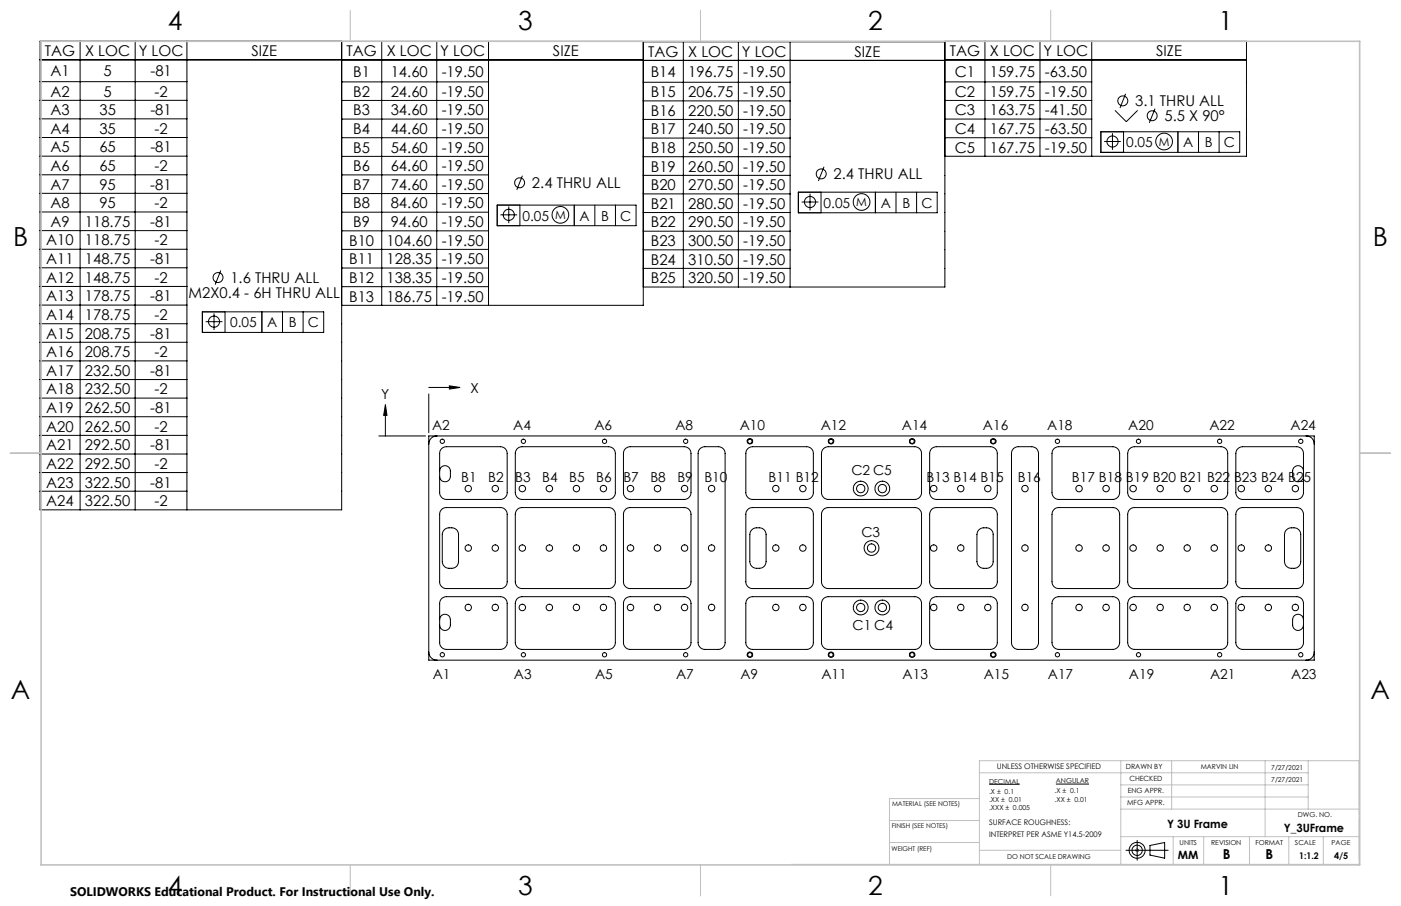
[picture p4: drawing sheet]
<svg xmlns="http://www.w3.org/2000/svg" width="432mm" height="279mm" viewBox="0 0 432 279" stroke-linecap="round" stroke-linejoin="round" font-family="sans-serif">
<g fill="none" stroke="#000" stroke-width=".31">
<path d="M12.3 12.7h93v144.5h-93zM12.3 18.5h93M24.7 12.7v144.5M41.7 12.7v144.5M57.6 12.7v144.5M105.3 12.8h93v81.4h-93M105.3 18.5h93M117.7 12.8v81.4M134.6 12.8v81.4M150.6 12.8v81.4M198.3 12.9h92.9M198.3 18.6h92.9"/>
<path d="M210.6 12.9v75.6M227.6 12.9v75.6M243.5 12.9v75.6M291.2 18.5h93M303.6 12.7v35.5M320.5 12.7v35.5M336.5 12.7v35.5M12.3 25.2h45.3M12.3 30.9h45.3M12.3 36.7h45.3M105.3 31h45.3M105.3 25.3h45.3"/>
<path d="M105.3 36.7h45.3M198.3 25.4h45.2M198.3 31.1h45.2M198.3 36.8h45.2M291.2 31h45.3M291.2 25.3h45.3M291.2 36.7h45.3M343.6 34l3.5 3.5 3.5-3.5M346.9 28.9l-1.7 4.4M356 33.5l-1.8 4.4M12.3 42.4h45.3M12.3 48.2h45.3"/>
<path d="M12.3 53.9h45.3M12.3 59.6h45.3M105.3 53.9h45.3M105.3 42.5h45.3M105.3 48.2h45.3M105.3 59.7h45.3M161 54.2l-1.7 4.4M198.3 42.6h45.2M198.3 48.3h45.2M198.3 54.1h45.2M198.3 59.8h45.2M246.1 59.3h42.8v6.3h-42.8z"/>
<path d="M249.7 59.7v5.2M253 59.3v6.3M254 51.4l-1.8 4.4M269.8 59.3v6.3M276.2 59.3v6.3M282.5 59.3v6.3M291.2 48.2h93v-35.5h-93v75.8h-92.9M291.2 42.5h45.3M339.3 40.6h42.8v6.4h-42.8zM340.3 43.6h5.1M342.9 41.1v5.1M346.3 40.6v6.4"/>
<path d="M363 40.6v6.4M369.4 40.6v6.4M375.7 40.6v6.4M12.3 65.4h45.3M12.3 71.1h45.3M12.3 76.9h45.3M105.3 76.9h45.3M105.3 65.4h45.3M105.3 71.2h45.3M153.2 63.3h42.8v6.3h-42.8zM154.2 66.3h5.2M156.8 63.7v5.1"/>
<path d="M160.2 63.3v6.3M177 63.3v6.3M183.3 63.3v6.3M189.7 63.3v6.3M198.3 65.5h45.2M198.3 71.3h45.2M198.3 77h45.2M247.1 62.3h5.1M12.3 82.6h45.3M12.3 88.3h45.3M12.3 94.1h45.3M12.3 99.8h45.3"/>
<path d="M62.4 96.2h37.4v6.3h-37.4zM63.4 99.2h5.1M66 96.6v5.2M68.1 83.4l-1.8 4.4M69.4 96.2v6.3M80.7 96.2v6.3M87.1 96.2v6.3M93.4 96.2v6.3M105.3 82.7h45.3M105.3 88.4h45.3M198.3 82.8h45.2M12.3 105.6h45.3"/>
<path d="M12.3 111.3h45.3M12.3 117.1h45.3M132.2 119.5h6.3M138.5 119l3.3 .5-3.3 .5zM12.3 122.8h45.3M12.3 128.5h45.3M12.3 134.3h45.3M116.8 134.4h14.4M118.8 124.8l.5 3.3h-1zM118.8 128.1v6.3M132.2 134.4h272.9v69.2h-272.9zM132.2 121.5v11.9"/>
<path d="M134.7 134.4a2.47 2.47 0 0 0-2.5 2.5M136.1 138.4l1.5-.6h16.6a2.05 2.05 0 0 1 2.1 2v12.1a2.11 2.11 0 0 1-2.1 2.1h-16.6a2.11 2.11 0 0 1-2.1-2.1v-12.1l.1-.8zM159.4 138.4l1.5-.6h26.7a2.05 2.05 0 0 1 2.1 2v12.1a2.11 2.11 0 0 1-2.1 2.1h-26.7a2.11 2.11 0 0 1-2.1-2.1v-12.1zM192.8 138.4l1.4-.6h16.7a2.05 2.05 0 0 1 2.1 2v12.1a2.11 2.11 0 0 1-2.1 2.1h-16.7a2.11 2.11 0 0 1-2-2.1v-12.1l.1-.8zM215.8 138.4l1-.6h4.6a2.05 2.05 0 0 1 2.1 2v58.4a2.11 2.11 0 0 1-2.1 2.1h-4.2a2.11 2.11 0 0 1-2-2.1v-58.4l.1-.8zM230.5 138.4l1.5-.6h16.6a2.05 2.05 0 0 1 2.1 2v12.1a2.11 2.11 0 0 1-2.1 2.1h-16.6a2.11 2.11 0 0 1-2.1-2.1v-12.1l.1-.8zM253.8 138.4l1.5-.6h26.6a2.05 2.05 0 0 1 2.1 2v12.1a2.11 2.11 0 0 1-2.1 2.1h-26.6a2.17 2.17 0 0 1-2.1-2.1v-12.1l.2-.8zM287.1 138.4l1.5-.6h16.7a2.11 2.11 0 0 1 2.1 2v12.1a2.17 2.17 0 0 1-2.1 2.1h-16.7a2.11 2.11 0 0 1-2.1-2.1v-12.1zM312.3 138.4l1.1-.6h4.6a2.05 2.05 0 0 1 2.1 2v58.4a2.11 2.11 0 0 1-2.1 2.1h-4.2a2.11 2.11 0 0 1-2.1-2.1v-58.4l.2-.8zM324.8 138.4l1.5-.6h16.7a2.11 2.11 0 0 1 2.1 2v12.1a2.17 2.17 0 0 1-2.1 2.1h-16.7a2.11 2.11 0 0 1-2.1-2.1v-12.1l.2-.8zM348.2 138.4l1.4-.6h26.7a2.05 2.05 0 0 1 2.1 2v12.1a2.11 2.11 0 0 1-2.1 2.1h-26.7a2.17 2.17 0 0 1-2-2.1v-12.1l.1-.8zM381.5 138.4l1.5-.6h16.7a2.05 2.05 0 0 1 2 2v12.1a2.11 2.11 0 0 1-2 2.1h-16.7a2.17 2.17 0 0 1-2.1-2.1v-12.1l.2-.8z"/>
<path d="M402.6 134.4a2.41 2.41 0 0 1 2.5 2.5M12.3 140h45.3M12.3 145.7h45.3M12.3 151.5h45.3M135.5 145.3a1.66 1.66 0 0 1 1.7-1.7 1.66 1.66 0 0 1 1.6 1.7v1.6a1.66 1.66 0 0 1-1.6 1.7 1.66 1.66 0 0 1-1.7-1.7M136.1 157.1l.7-.4 .8-.2h16.6a2.05 2.05 0 0 1 2.1 2.1v20.8a2.05 2.05 0 0 1-2.1 2.1h-16.6a2.05 2.05 0 0 1-2.1-2.1v-20.8l.1-.8zM159.4 157.1l.7-.4 .8-.2h26.7a2.05 2.05 0 0 1 2.1 2.1v20.8a2.05 2.05 0 0 1-2.1 2.1h-26.7a2.05 2.05 0 0 1-2.1-2.1v-20.8zM192.8 157.1l.6-.4 .8-.2h16.7a2.05 2.05 0 0 1 2.1 2.1v20.8a2.05 2.05 0 0 1-2.1 2.1h-16.7a2.05 2.05 0 0 1-2-2.1v-20.8l.1-.8zM230.5 157.1l.6-.4 .9-.2h16.6a2.05 2.05 0 0 1 2.1 2.1v20.8a2.05 2.05 0 0 1-2.1 2.1h-16.6a2.05 2.05 0 0 1-2.1-2.1v-20.8l.1-.8zM254.1 156.8l1.2-.3h26.6a2.05 2.05 0 0 1 2.1 2.1v20.8a2.05 2.05 0 0 1-2.1 2.1h-26.6a2.11 2.11 0 0 1-2.1-2.1v-20.8l.3-1.2zM287.1 157.1l.7-.4 .8-.2h16.7a2.11 2.11 0 0 1 2.1 2.1v20.8a2.11 2.11 0 0 1-2.1 2.1h-16.7a2.05 2.05 0 0 1-2.1-2.1v-20.8zM324.8 157.1l.7-.4 .8-.2h16.7a2.11 2.11 0 0 1 2.1 2.1v20.8a2.11 2.11 0 0 1-2.1 2.1h-16.7a2.05 2.05 0 0 1-2.1-2.1v-20.8l.2-.8z"/>
<path d="M348.2 157.1l.7-.4 .7-.2h26.7a2.05 2.05 0 0 1 2.1 2.1v20.8a2.05 2.05 0 0 1-2.1 2.1h-26.7a2.11 2.11 0 0 1-2-2.1v-20.8l.1-.8zM381.5 157.1l.7-.4 .8-.2h16.7a2.05 2.05 0 0 1 2 2.1v20.8a2.05 2.05 0 0 1-2 2.1h-16.7a2.11 2.11 0 0 1-2.1-2.1v-20.8l.2-.8zM401.7 145.3a1.68 1.68 0 0 0-1.6-1.7 1.68 1.68 0 0 0-1.7 1.7v1.6a1.68 1.68 0 0 0 1.7 1.7 1.68 1.68 0 0 0 1.6-1.7M136.9 163.4a2.61 2.61 0 0 1 4.4 1.5v8.3a2.54 2.54 0 0 1-2.5 2.1 2.54 2.54 0 0 1-2.5-2.1v-8.3l.2-.9zM231.7 163.4a2.61 2.61 0 0 1 4.4 1.5v8.3a2.54 2.54 0 0 1-2.5 2.1 2.54 2.54 0 0 1-2.5-2.1v-8.3l.2-.9zM301.7 163.4a2.6 2.6 0 0 1 4.4 1.5v8.3a2.54 2.54 0 0 1-2.5 2.1 2.54 2.54 0 0 1-2.5-2.1v-8.3l.2-.9zM396.5 163.4a2.6 2.6 0 0 1 4.4 1.5v8.3a2.54 2.54 0 0 1-2.5 2.1 2.54 2.54 0 0 1-2.5-2.1v-8.3l.2-.9zM135.5 191.1a1.66 1.66 0 0 1 1.7-1.7 1.66 1.66 0 0 1 1.6 1.7v1.7a1.66 1.66 0 0 1-1.6 1.6 1.66 1.66 0 0 1-1.7-1.6M136.1 184.6l1.5-.6h16.6a2.05 2.05 0 0 1 2.1 2.1v12.1a2.11 2.11 0 0 1-2.1 2.1h-16.6a2.11 2.11 0 0 1-2.1-2.1v-12.1l.1-.8zM159.4 184.6l1.5-.6h26.7a2.05 2.05 0 0 1 2.1 2.1v12.1a2.11 2.11 0 0 1-2.1 2.1h-26.7a2.11 2.11 0 0 1-2.1-2.1v-12.1zM192.8 184.6l1.4-.6h16.7a2.05 2.05 0 0 1 2.1 2.1v12.1a2.11 2.11 0 0 1-2.1 2.1h-16.7a2.11 2.11 0 0 1-2-2.1v-12.1l.1-.8zM230.5 184.6l1.5-.6h16.6a2.05 2.05 0 0 1 2.1 2.1v12.1a2.11 2.11 0 0 1-2.1 2.1h-16.6a2.11 2.11 0 0 1-2.1-2.1v-12.1l.1-.8z"/>
<path d="M253.8 184.6l1.5-.6h26.6a2.05 2.05 0 0 1 2.1 2.1v12.1a2.11 2.11 0 0 1-2.1 2.1h-26.6a2.17 2.17 0 0 1-2.1-2.1v-12.1zM287.1 184.6l1.5-.6h16.7a2.11 2.11 0 0 1 2.1 2.1v12.1a2.17 2.17 0 0 1-2.1 2.1h-16.7a2.11 2.11 0 0 1-2.1-2.1v-12.1zM324.8 184.6l1.5-.6h16.7a2.11 2.11 0 0 1 2.1 2.1v12.1a2.17 2.17 0 0 1-2.1 2.1h-16.7a2.11 2.11 0 0 1-2.1-2.1v-12.1l.2-.8zM348.2 184.6l1.4-.6h26.7a2.05 2.05 0 0 1 2.1 2.1v12.1a2.11 2.11 0 0 1-2.1 2.1h-26.7a2.17 2.17 0 0 1-2-2.1v-12.1zM381.5 184.6l1.5-.6h16.7a2.05 2.05 0 0 1 2 2.1v12.1a2.11 2.11 0 0 1-2 2.1h-16.7a2.17 2.17 0 0 1-2.1-2.1v-12.1zM401.7 191.1a1.68 1.68 0 0 0-1.6-1.7 1.68 1.68 0 0 0-1.7 1.7v1.7a1.68 1.68 0 0 0 1.7 1.6 1.68 1.68 0 0 0 1.6-1.6M132.2 201.1a2.53 2.53 0 0 0 2.5 2.5M405.1 201.1a2.47 2.47 0 0 1-2.5 2.5M304.9 241.9h9.4M325.4 241.8h10.2M350.5 259.2v6.1M347 262.2h13"/>
<path d="M350.1 261.9l.7 .7M350.8 261.9l-.7 .7M354.4 260.7l4.6-.9v4.9l-4.6-1z"/>
<circle cx="346.1" cy="31.1" r="1.53"/>
<circle cx="355.1" cy="35.7" r="1.53"/>
<circle cx="160.1" cy="56.4" r="1.54"/>
<circle cx="253.1" cy="53.6" r="1.53"/>
<circle cx="342.9" cy="43.6" r="1.71"/>
<circle cx="358.8" cy="43.6" r="2.57"/>
<circle cx="156.8" cy="66.2" r="1.72"/>
<circle cx="172.7" cy="66.2" r="2.57"/>
<circle cx="249.6" cy="62.3" r="1.71"/>
<circle cx="265.5" cy="62.3" r="2.57"/>
<circle cx="66" cy="99.2" r="1.71"/>
<circle cx="67.2" cy="85.6" r="1.53"/>
<circle cx="136.3" cy="136.1" r=".67"/>
<circle cx="161.3" cy="136.1" r=".67"/>
<circle cx="186.3" cy="136.1" r=".67"/>
<circle cx="211.3" cy="136.1" r=".67"/>
<circle cx="231.1" cy="136.1" r=".67"/>
<circle cx="256.1" cy="136.1" r=".67"/>
<circle cx="281.1" cy="136.1" r=".67"/>
<circle cx="306.1" cy="136.1" r=".67"/>
<circle cx="325.9" cy="136.1" r=".67"/>
<circle cx="350.9" cy="136.1" r=".67"/>
<circle cx="375.9" cy="136.1" r=".67"/>
<circle cx="400.9" cy="136.1" r=".67"/>
<circle cx="144.3" cy="150.7" r=".99"/>
<circle cx="152.6" cy="150.7" r=".99"/>
<circle cx="161" cy="150.7" r=".99"/>
<circle cx="169.3" cy="150.7" r="1"/>
<circle cx="177.7" cy="150.7" r=".99"/>
<circle cx="186" cy="150.7" r=".99"/>
<circle cx="194.3" cy="150.7" r=".99"/>
<circle cx="202.6" cy="150.7" r="1"/>
<circle cx="211" cy="150.7" r=".99"/>
<circle cx="219.3" cy="150.7" r=".99"/>
<circle cx="239.1" cy="150.7" r=".99"/>
<circle cx="247.4" cy="150.7" r=".99"/>
<circle cx="265.3" cy="150.7" r="2.3"/>
<circle cx="265.3" cy="150.7" r="1.29"/>
<circle cx="271.9" cy="150.7" r="2.3"/>
<circle cx="272" cy="150.7" r="1.29"/>
<circle cx="287.8" cy="150.7" r="1"/>
<circle cx="296.1" cy="150.7" r=".99"/>
<circle cx="304.4" cy="150.7" r=".99"/>
<circle cx="315.9" cy="150.7" r=".99"/>
<circle cx="332.6" cy="150.7" r=".99"/>
<circle cx="340.9" cy="150.7" r=".99"/>
<circle cx="349.2" cy="150.7" r="1"/>
<circle cx="357.6" cy="150.7" r=".99"/>
<circle cx="365.9" cy="150.7" r=".99"/>
<circle cx="374.2" cy="150.7" r=".99"/>
<circle cx="382.6" cy="150.7" r="1"/>
<circle cx="390.9" cy="150.7" r=".99"/>
<circle cx="399.2" cy="150.7" r=".99"/>
<circle cx="144.3" cy="169" r=".99"/>
<circle cx="152.6" cy="169" r=".99"/>
<circle cx="161" cy="169" r=".99"/>
<circle cx="169.3" cy="169" r="1"/>
<circle cx="177.7" cy="169" r=".99"/>
<circle cx="186" cy="169" r=".99"/>
<circle cx="194.3" cy="169" r=".99"/>
<circle cx="202.6" cy="169" r="1"/>
<circle cx="211" cy="169" r=".99"/>
<circle cx="219.3" cy="169" r=".99"/>
<circle cx="239.1" cy="169" r=".99"/>
<circle cx="247.4" cy="169" r=".99"/>
<circle cx="268.6" cy="169" r="2.28"/>
<circle cx="268.6" cy="169" r="1.3"/>
<circle cx="287.8" cy="169" r="1"/>
<circle cx="296.1" cy="169" r=".99"/>
<circle cx="315.9" cy="169" r=".99"/>
<circle cx="332.6" cy="169" r=".99"/>
<circle cx="340.9" cy="169" r=".99"/>
<circle cx="349.2" cy="169" r="1"/>
<circle cx="357.6" cy="169" r=".99"/>
<circle cx="365.9" cy="169" r=".99"/>
<circle cx="374.2" cy="169" r=".99"/>
<circle cx="382.6" cy="169" r="1"/>
<circle cx="390.9" cy="169" r=".99"/>
<circle cx="144.3" cy="187.3" r="1"/>
<circle cx="152.7" cy="187.3" r="1"/>
<circle cx="161" cy="187.3" r="1"/>
<circle cx="169.3" cy="187.3" r="1.01"/>
<circle cx="177.7" cy="187.3" r="1"/>
<circle cx="186" cy="187.3" r="1"/>
<circle cx="194.3" cy="187.3" r="1"/>
<circle cx="202.7" cy="187.3" r="1.01"/>
<circle cx="211" cy="187.3" r="1"/>
<circle cx="219.3" cy="187.3" r="1"/>
<circle cx="239.1" cy="187.3" r="1"/>
<circle cx="247.5" cy="187.3" r="1"/>
<circle cx="265.3" cy="187.4" r="2.29"/>
<circle cx="265.3" cy="187.3" r="1.29"/>
<circle cx="271.9" cy="187.4" r="2.29"/>
<circle cx="271.9" cy="187.3" r="1.29"/>
<circle cx="287.8" cy="187.3" r="1.01"/>
<circle cx="296.1" cy="187.3" r="1"/>
<circle cx="304.5" cy="187.3" r="1"/>
<circle cx="315.9" cy="187.3" r="1"/>
<circle cx="332.6" cy="187.3" r="1"/>
<circle cx="340.9" cy="187.3" r="1"/>
<circle cx="349.2" cy="187.3" r="1.01"/>
<circle cx="357.6" cy="187.3" r="1"/>
<circle cx="365.9" cy="187.3" r="1"/>
<circle cx="374.2" cy="187.3" r="1"/>
<circle cx="382.6" cy="187.3" r="1.01"/>
<circle cx="390.9" cy="187.3" r="1"/>
<circle cx="399.3" cy="187.3" r="1"/>
<circle cx="136.3" cy="201.9" r=".67"/>
<circle cx="161.3" cy="201.9" r=".67"/>
<circle cx="186.3" cy="201.9" r=".67"/>
<circle cx="211.3" cy="201.9" r=".67"/>
<circle cx="231.1" cy="201.9" r=".67"/>
<circle cx="256.1" cy="201.9" r=".67"/>
<circle cx="281.1" cy="201.9" r=".67"/>
<circle cx="306.1" cy="201.9" r=".67"/>
<circle cx="325.9" cy="201.9" r=".67"/>
<circle cx="350.9" cy="201.9" r=".67"/>
<circle cx="375.9" cy="201.9" r=".67"/>
<circle cx="400.9" cy="201.9" r=".67"/>
<circle cx="350.5" cy="262.2" r="2.45"/>
<circle cx="350.5" cy="262.2" r="1.59"/>
</g>
<g fill="none" stroke="#c0c0c0" stroke-width=".31">
<path d="M108 3.2v9.5M215.9 3.2v9.5M323.8 3.2v9.5M3.1 139.7h9.6M419.1 139.7h9.5M301.9 238.3h101.3M345.4 234.6v32M361.1 234.6v14.9M389.9 234.6v23.4M403.2 234.6v14.9M274.1 253h27.8M274.1 259.8h27.8"/>
<path d="M301.9 246.3h-27.8v20.3M345.4 249.5h73.5M345.4 258h73.5M345.4 242h57.8M345.4 245.8h57.8M361.6 258v8.6M371 258v8.6M385.1 258v8.6M397.2 258v8.6M407.8 258v8.6M108 266.7v9.6M215.9 266.7v9.6"/>
<path d="M243.9 266.6h175M301.9 262.2h43.5M323.8 266.7v9.6M350 262.2h1M350.1 261.9l.7 .7M350.5 261.7v1M350.8 261.9l-.7 .7M418.9 265.1v-30.5h-117v32"/>
</g>
<g fill="none" stroke="#000" stroke-width=".31" stroke-dasharray="1.3 .6" stroke-dashoffset="-.1" stroke-linecap="butt">
<path d="M230.3 136.1a.83 .83 0 0 1 1.2-.8 .83 .83 0 0 1 .1 1.5 .83 .83 0 0 1-1.3-.6v-.1M232 136.1a.83 .83 0 0 1-1.2 .7 .83 .83 0 0 1-.2-1.4 .83 .83 0 0 1 1.4 .5v.2M255.3 136.1a.83 .83 0 0 1 1.2-.8 .83 .83 0 0 1 .1 1.5 .83 .83 0 0 1-1.3-.6v-.1M257 136.1a.83 .83 0 0 1-1.2 .7 .83 .83 0 0 1-.2-1.4 .83 .83 0 0 1 1.4 .5v.2M280.3 136.1a.83 .83 0 0 1 1.2-.8 .83 .83 0 0 1 .1 1.5 .83 .83 0 0 1-1.3-.6v-.1M282 136.1a.83 .83 0 0 1-1.2 .7 .83 .83 0 0 1-.2-1.4 .83 .83 0 0 1 1.4 .5v.2M305.3 136.1a.83 .83 0 0 1 1.2-.8 .83 .83 0 0 1 .1 1.5 .83 .83 0 0 1-1.3-.6v-.1M307 136.1a.83 .83 0 0 1-1.2 .7 .83 .83 0 0 1-.2-1.4 .83 .83 0 0 1 1.4 .5v.2M230.3 201.9a.83 .83 0 0 1 1.2-.7 .83 .83 0 0 1 .1 1.4 .83 .83 0 0 1-1.3-.6v-.1M232 201.9a.83 .83 0 0 1-1.2 .8 .83 .83 0 0 1-.2-1.5 .83 .83 0 0 1 1.4 .6v.1M255.3 201.9a.83 .83 0 0 1 1.2-.7 .83 .83 0 0 1 .1 1.4 .83 .83 0 0 1-1.3-.6v-.1M257 201.9a.83 .83 0 0 1-1.2 .8 .83 .83 0 0 1-.2-1.5 .83 .83 0 0 1 1.4 .6v.1"/>
<path d="M280.3 201.9a.83 .83 0 0 1 1.2-.7 .83 .83 0 0 1 .1 1.4 .83 .83 0 0 1-1.3-.6v-.1M282 201.9a.83 .83 0 0 1-1.2 .8 .83 .83 0 0 1-.2-1.5 .83 .83 0 0 1 1.4 .6v.1M305.3 201.9a.83 .83 0 0 1 1.2-.7 .83 .83 0 0 1 .1 1.4 .83 .83 0 0 1-1.3-.6v-.1M307 201.9a.83 .83 0 0 1-1.2 .8 .83 .83 0 0 1-.2-1.5 .83 .83 0 0 1 1.4 .6v.1"/>
</g>
<path d="M418.9 234.6v32" fill="none" stroke="#c0c0c0" stroke-width=".31" stroke-dasharray="15.2 1.3 1.3 1.3" stroke-dashoffset="1.2"/>
<path d="M12.7 12.7h406.4v254h-406.4z" fill="none" stroke="#c0c0c0" stroke-width=".5"/>
<path d="M138.5 119l3.3 .5-3.3 .5zM118.8 124.8l.5 3.3h-1z" fill="#000"/>
<g font-size="8.1">
<text x="51.7" y="9.3">4</text>
<text x="159.7" y="9.3">3</text>
<text x="267.6" y="9.3">2</text>
<text x="375.6" y="9.3">1</text>
<text x="4" y="76">B</text>
<text x="423.1" y="76">B</text>
<text x="3.3" y="215.7">A</text>
<text x="422.4" y="215.7">A</text>
<text x="51.7" y="276">4</text>
<text x="159.7" y="276">3</text>
<text x="267.6" y="276">2</text>
<text x="375.6" y="276">1</text>
</g>
<g font-size="4.6">
<text x="13.9" y="17.3">TAG</text>
<text x="26.2" y="17.3">X LOC</text>
<text x="42.7" y="17.3">Y LOC</text>
<text x="77.5" y="17.3">SIZE</text>
<text x="106.8" y="17.3">TAG</text>
<text x="119.2" y="17.3">X LOC</text>
<text x="135.7" y="17.3">Y LOC</text>
<text x="170.4" y="17.3">SIZE</text>
<text x="199.7" y="17.5">TAG</text>
<text x="212.1" y="17.5">X LOC</text>
<text x="228.6" y="17.5">Y LOC</text>
<text x="263.4" y="17.5">SIZE</text>
<text x="292.7" y="17.3">TAG</text>
<text x="305.1" y="17.3">X LOC</text>
<text x="321.6" y="17.3">Y LOC</text>
<text x="356.3" y="17.3">SIZE</text>
<text x="15.6" y="23.6">A1</text>
<text x="31.9" y="23.6">5</text>
<text x="46.4" y="23.6">-81</text>
<text x="108.9" y="23.7">B1</text>
<text x="120.4" y="23.7">14.60</text>
<text x="136.1" y="23.7">-19.50</text>
<text x="200.6" y="23.8">B14</text>
<text x="212.1" y="23.8">196.75</text>
<text x="229.1" y="23.8">-19.50</text>
<text x="294.3" y="23.6">C1</text>
<text x="305.1" y="23.6">159.75</text>
<text x="322" y="23.6">-63.50</text>
<text x="15.6" y="29.8">A2</text>
<text x="31.9" y="29.8">5</text>
<text x="47.6" y="29.8">-2</text>
<text x="108.9" y="29.8">B2</text>
<text x="120.4" y="29.8">24.60</text>
<text x="136.1" y="29.8">-19.50</text>
<text x="200.6" y="29.9">B15</text>
<text x="212.1" y="29.9">206.75</text>
<text x="229.1" y="29.9">-19.50</text>
<text x="294.3" y="29.8">C2</text>
<text x="305.1" y="29.8">159.75</text>
<text x="322" y="29.8">-19.50</text>
<text x="15.6" y="35.5">A3</text>
<text x="30.6" y="35.5">35</text>
<text x="46.3" y="35.5">-81</text>
<text x="108.9" y="35.6">B3</text>
<text x="120.4" y="35.6">34.60</text>
<text x="136.1" y="35.6">-19.50</text>
<text x="200.6" y="35.7">B16</text>
<text x="212.1" y="35.7">220.50</text>
<text x="229.1" y="35.7">-19.50</text>
<text x="294.3" y="35.6">C3</text>
<text x="305.1" y="35.6">163.75</text>
<text x="322" y="35.6">-41.50</text>
<text x="349.9" y="32.8">3.1 THRU ALL</text>
<text x="15.5" y="41.2">A4</text>
<text x="30.6" y="41.2">35</text>
<text x="47.6" y="41.2">-2</text>
<text x="108.9" y="41.3">B4</text>
<text x="120.4" y="41.3">44.60</text>
<text x="136.1" y="41.3">-19.50</text>
<text x="200.6" y="41.4">B17</text>
<text x="212.1" y="41.4">240.50</text>
<text x="229.1" y="41.4">-19.50</text>
<text x="294.3" y="41.3">C4</text>
<text x="305.1" y="41.3">167.75</text>
<text x="322" y="41.3">-63.50</text>
<text x="358.9" y="37.4">5.5 X 90°</text>
<text x="15.5" y="47">A5</text>
<text x="30.6" y="47">65</text>
<text x="46.3" y="47">-81</text>
<text x="108.9" y="47">B5</text>
<text x="120.4" y="47">54.60</text>
<text x="136.1" y="47">-19.50</text>
<text x="200.6" y="47.2">B18</text>
<text x="212.1" y="47.2">250.50</text>
<text x="229.1" y="47.2">-19.50</text>
<text x="294.3" y="47">C5</text>
<text x="305.1" y="47">167.75</text>
<text x="322" y="47">-19.50</text>
<text x="15.5" y="52.7">A6</text>
<text x="30.6" y="52.7">65</text>
<text x="47.6" y="52.7">-2</text>
<text x="108.9" y="52.8">B6</text>
<text x="120.4" y="52.8">64.60</text>
<text x="136.1" y="52.8">-19.50</text>
<text x="200.6" y="52.9">B19</text>
<text x="212.1" y="52.9">260.50</text>
<text x="229.1" y="52.9">-19.50</text>
<text x="15.5" y="58.5">A7</text>
<text x="30.6" y="58.5">95</text>
<text x="46.3" y="58.5">-81</text>
<text x="108.9" y="58.5">B7</text>
<text x="120.4" y="58.5">74.60</text>
<text x="136.1" y="58.5">-19.50</text>
<text x="164" y="58.1">2.4 THRU ALL</text>
<text x="200.6" y="58.6">B20</text>
<text x="212.1" y="58.6">270.50</text>
<text x="229.1" y="58.6">-19.50</text>
<text x="256.9" y="55.3">2.4 THRU ALL</text>
<text x="15.5" y="64.2">A8</text>
<text x="30.6" y="64.2">95</text>
<text x="47.6" y="64.2">-2</text>
<text x="108.9" y="64.3">B8</text>
<text x="120.4" y="64.3">84.60</text>
<text x="136.1" y="64.3">-19.50</text>
<text x="200.6" y="64.4">B21</text>
<text x="212.1" y="64.4">280.50</text>
<text x="229.1" y="64.4">-19.50</text>
<text x="15.5" y="70">A9</text>
<text x="26.2" y="70">118.75</text>
<text x="46.3" y="70">-81</text>
<text x="108.9" y="70">B9</text>
<text x="120.4" y="70">94.60</text>
<text x="136.1" y="70">-19.50</text>
<text x="200.6" y="70.1">B22</text>
<text x="212.1" y="70.1">290.50</text>
<text x="229.1" y="70.1">-19.50</text>
<text x="14.3" y="75.7">A10</text>
<text x="26.2" y="75.7">118.75</text>
<text x="47.6" y="75.7">-2</text>
<text x="107.6" y="75.8">B10</text>
<text x="119.2" y="75.8">104.60</text>
<text x="136.1" y="75.8">-19.50</text>
<text x="200.6" y="75.9">B23</text>
<text x="212.1" y="75.9">300.50</text>
<text x="229.1" y="75.9">-19.50</text>
<text x="14.3" y="81.4">A11</text>
<text x="26.2" y="81.4">148.75</text>
<text x="46.3" y="81.4">-81</text>
<text x="107.6" y="81.5">B11</text>
<text x="119.2" y="81.5">128.35</text>
<text x="136.1" y="81.5">-19.50</text>
<text x="200.6" y="81.6">B24</text>
<text x="212.1" y="81.6">310.50</text>
<text x="229.1" y="81.6">-19.50</text>
<text x="14.3" y="87.2">A12</text>
<text x="26.2" y="87.2">148.75</text>
<text x="47.6" y="87.2">-2</text>
<text x="71" y="87.3">1.6 THRU ALL</text>
<text x="107.6" y="87.2">B12</text>
<text x="119.2" y="87.2">138.35</text>
<text x="136.1" y="87.2">-19.50</text>
<text x="200.6" y="87.4">B25</text>
<text x="212.1" y="87.4">320.50</text>
<text x="229.1" y="87.4">-19.50</text>
<text x="14.3" y="92.9">A13</text>
<text x="26.2" y="92.9">178.75</text>
<text x="46.3" y="92.9">-81</text>
<text x="58.1" y="91.9">M2X0.4 - 6H THRU ALL</text>
<text x="107.6" y="93">B13</text>
<text x="119.2" y="93">186.75</text>
<text x="136.1" y="93">-19.50</text>
<text x="14.3" y="98.7">A14</text>
<text x="26.2" y="98.7">178.75</text>
<text x="47.6" y="98.7">-2</text>
<text x="14.3" y="104.4">A15</text>
<text x="26.2" y="104.4">208.75</text>
<text x="46.3" y="104.4">-81</text>
<text x="14.3" y="110.1">A16</text>
<text x="26.2" y="110.1">208.75</text>
<text x="47.6" y="110.1">-2</text>
<text x="14.3" y="115.9">A17</text>
<text x="26.2" y="115.9">232.50</text>
<text x="46.3" y="115.9">-81</text>
<text x="14.3" y="121.6">A18</text>
<text x="26.2" y="121.6">232.50</text>
<text x="47.6" y="121.6">-2</text>
<text x="14.3" y="127.4">A19</text>
<text x="26.2" y="127.4">262.50</text>
<text x="46.3" y="127.4">-81</text>
<text x="14.3" y="133.1">A20</text>
<text x="26.2" y="133.1">262.50</text>
<text x="47.6" y="133.1">-2</text>
<text x="14.3" y="138.9">A21</text>
<text x="26.2" y="138.9">292.50</text>
<text x="46.3" y="138.9">-81</text>
<text x="14.3" y="144.6">A22</text>
<text x="26.2" y="144.6">292.50</text>
<text x="47.6" y="144.6">-2</text>
<text x="14.3" y="150.3">A23</text>
<text x="26.2" y="150.3">322.50</text>
<text x="46.3" y="150.3">-81</text>
<text x="14.3" y="156.1">A24</text>
<text x="26.2" y="156.1">322.50</text>
<text x="47.6" y="156.1">-2</text>
</g>
<g font-size="4.2">
<text x="347.1" y="45.4">0.05</text>
<text x="364.7" y="45.4">A</text>
<text x="371.4" y="45.4">B</text>
<text x="377.2" y="45.4">C</text>
<text x="253.8" y="64">0.05</text>
<text x="271.4" y="64">A</text>
<text x="278.1" y="64">B</text>
<text x="284" y="64">C</text>
<text x="161" y="68">0.05</text>
<text x="178.6" y="68">A</text>
<text x="185.3" y="68">B</text>
<text x="191.1" y="68">C</text>
<text x="71" y="100.9">0.05</text>
<text x="82.4" y="100.9">A</text>
<text x="89.1" y="100.9">B</text>
<text x="94.9" y="100.9">C</text>
<text x="117.5" y="123.2">Y</text>
<text x="145" y="121.1">X</text>
<text x="133.2" y="132.5">A2</text>
<text x="158.2" y="132.5">A4</text>
<text x="183.2" y="132.5">A6</text>
<text x="208.2" y="132.5">A8</text>
<text x="228" y="132.5">A10</text>
<text x="253" y="132.5">A12</text>
<text x="278" y="132.5">A14</text>
<text x="303" y="132.5">A16</text>
<text x="322.8" y="132.5">A18</text>
<text x="347.8" y="132.5">A20</text>
<text x="372.8" y="132.5">A22</text>
<text x="397.8" y="132.5">A24</text>
<text x="142.1" y="148.7">B1</text>
<text x="150.5" y="148.7">B2</text>
<text x="158.8" y="148.7">B3</text>
<text x="167.1" y="148.7">B4</text>
<text x="175.5" y="148.7">B5</text>
<text x="183.8" y="148.7">B6</text>
<text x="192.1" y="148.7">B7</text>
<text x="200.4" y="148.7">B8</text>
<text x="208.8" y="148.7">B9</text>
<text x="217.1" y="148.7">B10</text>
<text x="236.9" y="148.7">B11 B12</text>
<text x="262.4" y="146.6">C2 C5</text>
<text x="285.6" y="148.7">B13 B14 B15</text>
<text x="313.7" y="148.7">B16</text>
<text x="330.4" y="148.7">B17 B18</text>
<text x="347" y="148.7">B19 B20 B21 B22</text>
<text x="380.4" y="148.7">B23 B24 B25</text>
<text x="265.5" y="165.7">C3</text>
<text x="262.8" y="194.2">C1 C4</text>
<text x="133.4" y="209.5">A1</text>
<text x="158.4" y="209.5">A3</text>
<text x="183.4" y="209.5">A5</text>
<text x="208.4" y="209.5">A7</text>
<text x="228.2" y="209.5">A9</text>
<text x="253.2" y="209.5">A11</text>
<text x="278.2" y="209.5">A13</text>
<text x="303.2" y="209.5">A15</text>
<text x="323" y="209.5">A17</text>
<text x="348" y="209.5">A19</text>
<text x="373" y="209.5">A21</text>
<text x="398" y="209.5">A23</text>
<text x="376.9" y="265">B</text>
<text x="390.1" y="265">B</text>
</g>
<text font-size="3.8" x="21.6" y="276.3">SOLIDWORKS Educational Product. For Instructional Use Only.</text>
<g font-size="3.6">
<text x="357.1" y="44.9">M</text>
<text x="263.9" y="63.6">M</text>
<text x="171.1" y="67.5">M</text>
</g>
<g font-size="3.5">
<text x="359.7" y="255.3">Y 3U Frame</text>
<text x="395.7" y="256.6">Y_3UFrame</text>
<text x="363.1" y="265">MM</text>
</g>
<g font-size="2.8">
<text x="400.5" y="265">1:1.2</text>
<text x="411.2" y="265">4/5</text>
</g>
<g font-size="2.4">
<text x="307.2" y="237.2">UNLESS OTHERWISE SPECIFIED</text>
<text x="304.8" y="254.3">SURFACE ROUGHNESS:</text>
<text x="304.8" y="258.2">INTERPRET PER ASME Y14.5-2009</text>
</g>
<g font-size="2.2">
<text x="347" y="237.2">DRAWN BY</text>
<text x="347.6" y="244.7">ENG APPR.</text>
<text x="348.1" y="240.9">CHECKED</text>
<text x="347.4" y="248.4">MFG APPR.</text>
</g>
<g font-size="2.1">
<text x="370.1" y="237.2">MARVIN LIN</text>
<text x="391.8" y="237.4">7/27/2021</text>
<text x="304.8" y="244.7">.X ± 0.1</text>
<text x="304.9" y="241.6">DECIMAL</text>
<text x="325" y="244.7">.X ± 0.1</text>
<text x="325.4" y="241.6">ANGULAR</text>
<text x="391.8" y="241.1">7/27/2021</text>
<text x="304.8" y="247.4">.XX ± 0.01</text>
<text x="304.8" y="249.9">.XXX ± 0.005</text>
<text x="325" y="247.3">.XX ± 0.01</text>
<text x="400" y="252.1">DWG. NO.</text>
<text x="363.5" y="260.7">UNITS</text>
<text x="373.3" y="260.7">REVISION</text>
<text x="386.9" y="260.7">FORMAT</text>
<text x="399.1" y="260.7">SCALE</text>
<text x="410.4" y="260.7">PAGE</text>
<text x="310.4" y="265">DO NOT SCALE DRAWING</text>
</g>
<g font-size="2">
<text x="274.9" y="248.5">MATERIAL (SEE NOTES)</text>
<text x="274.9" y="255.4">FINISH (SEE NOTES)</text>
<text x="274.8" y="262.3">WEIGHT (REF)</text>
</g>
</svg>
